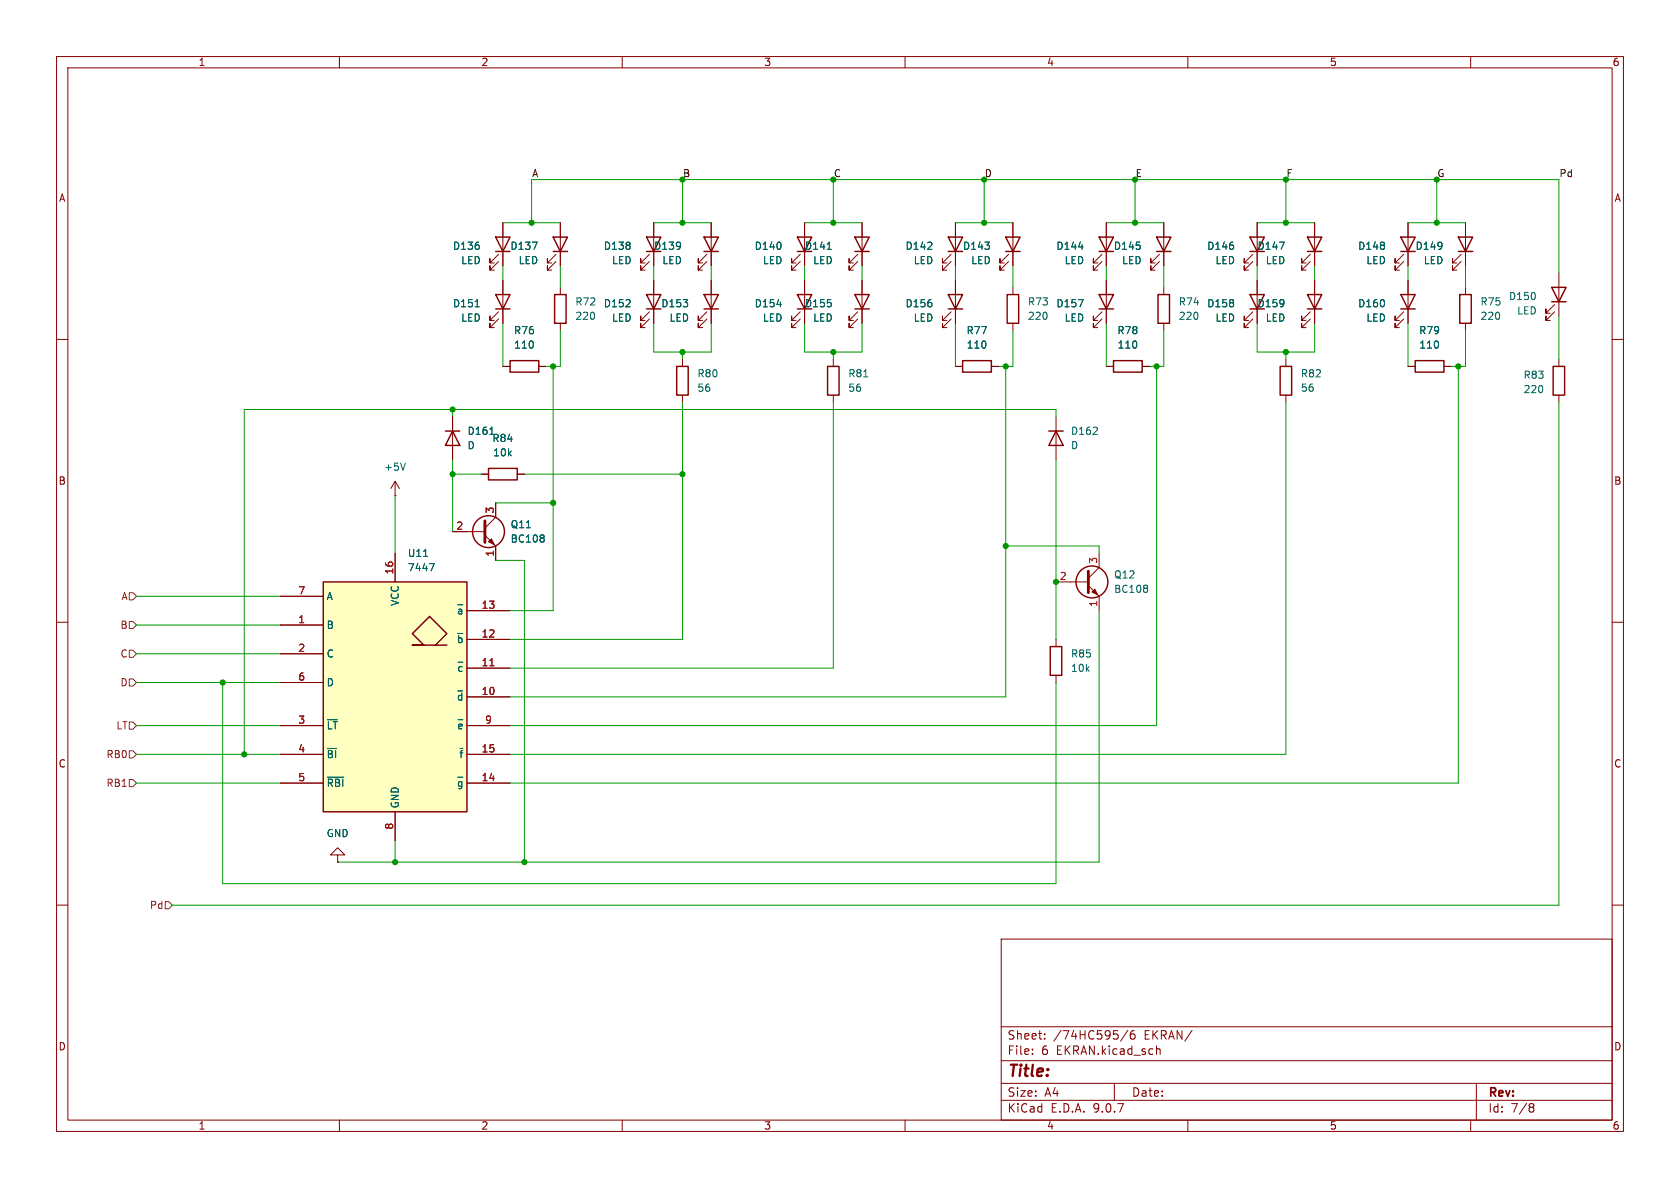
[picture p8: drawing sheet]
<svg xmlns="http://www.w3.org/2000/svg" width="297mm" height="210mm" viewBox="0 0 297 210" stroke-linecap="round" stroke-linejoin="round" font-family="sans-serif">
<g fill="none" stroke="#840000" stroke-width=".18">
<path d="M10 10h277v190h-277zM12 12h273v186h-273zM60 10v2M110 10v2M160 10v2M210 10v2M260 10v2M88.9 39.4v7.6M99.1 39.4v7.6M115.6 39.4v7.6M125.7 39.4v7.6M195.6 39.4v7.6"/>
<path d="M88.1 56.4l-1.5 1.5v-.7v.7h.8M88.1 55.1l-1.5 1.5v-.7v.7h.8M88.1 46.2l-1.5 1.6v-.8v.8h.8M88.1 45l-1.5 1.5v-.8v.8h.8M88.9 49.5v7.7M98.3 46.2l-1.5 1.6v-.8v.8h.7M98.3 45l-1.5 1.5v-.8v.8h.7M114.8 46.2l-1.5 1.6v-.8v.8h.7M114.8 45l-1.5 1.5v-.8v.8h.7M114.8 56.4l-1.5 1.5v-.7v.7h.7M114.8 55.1l-1.5 1.5v-.7v.7h.7M115.6 49.5v7.7"/>
<path d="M125 56.4l-1.6 1.5v-.7v.7h.8M125 55.1l-1.6 1.5v-.7v.7h.8M125 46.2l-1.6 1.6v-.8v.8h.8M125 45l-1.6 1.5v-.8v.8h.8M125.7 49.5v7.7M179.1 50.8v1.3M179.1 57.2v1.2M194.8 56.4l-1.5 1.5v-.7v.7h.8M194.8 55.1l-1.5 1.5v-.7v.7h.8M194.8 46.2l-1.5 1.6v-.8v.8h.8M194.8 45l-1.5 1.5v-.8v.8h.8M195.6 49.5v7.7"/>
<path d="M10 60h2M88.9 64.8h1.3M95.2 64.8h1.3M147.3 63.5v1.3M147.3 69.9v1.2M186.7 73.7v7.6M195.6 64.8h1.2M201.9 64.8h1.3M285 60h2M69.8 87.6h.1M69.8 85.1l-.7 1.3M69.8 85.1l.8 1.3"/>
<path d="M69.8 85.1v2.5M80 94h5.7M85.1 83.8h1.3M85.7 94.6l1.9 1.9v2.6M87.6 88.9v2.5l-1.9 1.9M91.4 83.8h1.3M10 110h2M186.7 113v1.3M186.7 119.4v1.3M285 110h2M59.7 151.1h1.3l-1.3-1.2-1.3 1.2h1.3v1.3M59.7 152.4h.1"/>
<path d="M10 160h2M177 166h108v32h-108zM285 160h2M60 198v2M110 198v2M160 198v2M177 194.5h108M177 191.5h108M177 187.5h108M177 181.5h108M182.5 186.3v.1M182.5 185.5v.1"/>
<path d="M184.7 183.6v.1M184.7 182.8v.1M197 191.5v3M199.4 182.1l-1.3 2M200.5 182.2a.59 .59 0 0 0-.7 .6v.6l.2 .2 .4 .1 .2-.1 .1-.5-.2-.3h-.4l-.3 .3M204.5 185.5l.2-.1 .3 .1 .1 .9M210 198v2M260 198v2M261 191.5v6.5M270.6 195.1l.4 .1 .2 .2-.3 .3M270.6 195.7h.3M270.9 195.7l.2 .2 .1 .4-.2 .2-.4 .1"/>
</g>
<g fill="none" stroke="#840000" stroke-width=".25">
<path d="M87.6 52.1h2.6l-1.3 2.5zM87.6 41.9h2.6l-1.3 2.6zM87.6 54.6h2.6M87.6 44.5h2.6M97.8 41.9h2.5l-1.2 2.6zM97.8 44.5h2.5M114.3 41.9h2.5l-1.2 2.6zM114.3 52.1h2.5l-1.2 2.5zM114.3 54.6h2.5M114.3 44.5h2.5M124.5 52.1h2.5l-1.3 2.5zM124.5 41.9h2.5l-1.3 2.6z"/>
<path d="M124.5 54.6h2.5M124.5 44.5h2.5M178.1 52.1h2v5.1h-2zM194.3 52.1h2.5l-1.2 2.5zM194.3 41.9h2.5l-1.2 2.6zM194.3 54.6h2.5M194.3 44.5h2.5M90.2 63.8h5v2h-5zM146.3 64.8h2v5.1h-2zM185.4 76.2h2.6M186.7 76.2l1.3 2.5h-2.6zM196.8 63.8h5.1v2h-5.1z"/>
<path d="M86.4 82.8h5v2h-5zM185.7 114.3h2v5.1h-2z"/>
<circle cx="86.4" cy="94" r="2.82"/>
</g>
<path d="M84 54.2h.7M94.1 42.8h.9l-.6 1.3M190.6 53h.9l-.6 1.2M190.7 43.7h.8M152.7 66.6h.7M71.7 81.9l-.5 1.2M96.1 94.6l.1 .2-.1 .2M96.1 95.2l.1 .1-.1 .5" fill="none" stroke="#006464" stroke-width=".18"/>
<path d="M85.7 92.1v3.8" fill="none" stroke="#840000" stroke-width=".51"/>
<path d="M86.4 95.8l.5-.5 .5 1z" fill="#840000" stroke="#840000" stroke-width=".18"/>
<g fill="#ffffc2">
<path d="M57.1 102.9h25.4v40.6h-25.4z"/>
<path d="M72.9 112l3-3 3.1 3-2 2h2h-6.1h2z"/>
</g>
<g fill="none" stroke="#840000" stroke-width=".25">
<path d="M98 52.1h2.1v5.1h-2.1zM141 41.9h2.5l-1.3 2.6zM141 52.1h2.5l-1.3 2.5zM141 54.6h2.5M141 44.5h2.5M151.1 52.1h2.6l-1.3 2.5zM151.1 41.9h2.6l-1.3 2.6zM151.1 54.6h2.6M151.1 44.5h2.6M167.6 52.1h2.6l-1.3 2.5zM167.6 41.9h2.6l-1.3 2.6zM167.6 54.6h2.6"/>
<path d="M167.6 44.5h2.6M177.8 41.9h2.5l-1.2 2.6zM177.8 44.5h2.5M204.5 41.9h2.5l-1.3 2.6zM204.5 44.5h2.5M204.7 52.1h2.1v5.1h-2.1zM221 52.1h2.5l-1.3 2.5zM221 41.9h2.5l-1.3 2.6zM221 54.6h2.5M221 44.5h2.5M231.1 52.1h2.6l-1.3 2.5zM231.1 41.9h2.6l-1.3 2.6z"/>
<path d="M231.1 54.6h2.6M231.1 44.5h2.6M247.6 41.9h2.6l-1.3 2.6zM247.6 52.1h2.6l-1.3 2.5zM247.6 54.6h2.6M247.6 44.5h2.6M257.8 41.9h2.5l-1.2 2.6zM257.8 44.5h2.5M258.1 52.1h2v5.1h-2zM274.3 50.8h2.6l-1.3 2.5zM274.3 53.3h2.6M78.7 76.2h2.6"/>
<path d="M80 76.2l1.3 2.5h-2.6zM119.6 64.8h2.1v5.1h-2.1zM170.2 63.8h5.1v2h-5.1zM226.3 64.8h2v5.1h-2zM250.2 63.8h5.1v2h-5.1zM274.6 64.8h2v5.1h-2zM57.1 102.9h25.4v40.6h-25.4zM77 114l2-2-3.1-3-3 3 2 2h-2h6.1"/>
<circle cx="193" cy="102.9" r="2.82"/>
</g>
<g fill="none" stroke="#840000" stroke-width=".18">
<path d="M88.9 39.4v2.5M99.1 39.4v2.5M115.6 39.4v2.5M125.7 39.4v2.5M142.2 39.4v7.6M152.4 39.4v7.6M168.9 39.4v7.6M179.1 39.4v7.6M195.6 39.4v2.5M205.7 39.4v7.6M222.2 39.4v7.6M232.4 39.4v7.6"/>
<path d="M248.9 39.4v7.6M259.1 39.4v7.6M88.9 44.5v2.5M88.9 49.5v2.6M88.9 54.6v2.6M99.1 44.5v2.5M99.1 50.8v1.3M99.1 57.2v1.2M115.6 44.5v2.5M115.6 49.5v2.6M115.6 54.6v2.6M125.7 44.5v2.5"/>
<path d="M125.7 49.5v2.6M125.7 54.6v2.6M141.5 46.2l-1.5 1.6v-.8v.8h.7M141.5 45l-1.5 1.5v-.8v.8h.7M141.5 56.4l-1.5 1.5v-.7v.7h.7M141.5 55.1l-1.5 1.5v-.7v.7h.7M142.2 49.5v7.7M151.6 56.4l-1.5 1.5v-.7v.7h.8M151.6 55.1l-1.5 1.5v-.7v.7h.8M151.6 46.2l-1.5 1.6v-.8v.8h.8M151.6 45l-1.5 1.5v-.8v.8h.8M152.4 49.5v7.7"/>
<path d="M168.1 56.4l-1.5 1.5v-.7v.7h.8M168.1 55.1l-1.5 1.5v-.7v.7h.8M168.1 46.2l-1.5 1.6v-.8v.8h.8M168.1 45l-1.5 1.5v-.8v.8h.8M168.9 49.5v7.7M178.3 46.2l-1.5 1.6v-.8v.8h.7M178.3 45l-1.5 1.5v-.8v.8h.7M195.6 44.5v2.5M195.6 49.5v2.6M195.6 54.6v2.6M205 46.2l-1.5 1.6v-.8v.8h.7M205 45l-1.5 1.5v-.8v.8h.7"/>
<path d="M205.7 50.8v1.3M205.7 57.2v1.2M221.5 56.4l-1.5 1.5v-.7v.7h.7M221.5 55.1l-1.5 1.5v-.7v.7h.7M221.5 46.2l-1.5 1.6v-.8v.8h.7M221.5 45l-1.5 1.5v-.8v.8h.7M222.2 49.5v7.7M231.6 56.4l-1.5 1.5v-.7v.7h.8M231.6 55.1l-1.5 1.5v-.7v.7h.8M231.6 46.2l-1.5 1.6v-.8v.8h.8M231.6 45l-1.5 1.5v-.8v.8h.8M232.4 49.5v7.7"/>
<path d="M248.2 46.2l-1.6 1.6v-.8v.8h.8M248.2 45l-1.6 1.5v-.8v.8h.8M248.2 56.4l-1.6 1.5v-.7v.7h.8M248.2 55.1l-1.6 1.5v-.7v.7h.8M248.9 49.5v7.7M258.3 46.2l-1.5 1.6v-.8v.8h.8M258.3 45l-1.5 1.5v-.8v.8h.8M259.1 50.8v1.3M259.1 57.2v1.2M274.8 55.1l-1.5 1.5v-.7v.7h.8M274.8 53.8l-1.5 1.6v-.8v.8h.8M275.6 48.3v7.6"/>
<path d="M80 73.7v7.6M88.9 64.8h1.3M95.2 64.8h1.3M120.6 63.5v1.3M120.6 69.9v1.2M168.9 64.8h1.3M175.3 64.8h1.2M195.6 64.8h1.2M201.9 64.8h1.3M227.3 63.5v1.3M227.3 69.9v1.2M248.9 64.8h1.3"/>
<path d="M255.3 64.8h1.2M275.6 63.5v1.3M275.6 69.9v1.2M69.8 97.8v5.1M80 94h2.5M85.1 83.8h1.3M87.6 88.9v2.5M87.6 96.5v2.6M91.4 83.8h1.3M194.3 97.8v2.5l-1.9 1.9M49.5 105.4h7.6M49.5 110.5h7.6"/>
<path d="M49.5 115.6h7.6M82.5 108h7.7M82.5 113h7.7M82.5 118.1h7.7M186.7 102.9h5.7M192.4 103.5l1.9 1.9v2.6M49.5 120.7h7.6M49.5 128.3h7.6M49.5 133.4h7.6M49.5 138.4h7.6M82.5 128.3h7.7M82.5 133.4h7.7"/>
<path d="M82.5 138.4h7.7M82.5 123.2h7.7M59.7 152.4h.1M69.8 143.5v5.1"/>
</g>
<g fill="none" stroke="#006464" stroke-width=".18">
<path d="M84 54.2h.7M94.1 42.8h.9l-.6 1.3M137.4 53.8h.7M146.2 44.1h.8M190.6 53h.9l-.6 1.2M190.7 43.7h.8M226.2 42.8h.8l-.5 1.3M74.9 98.4h.7M75.9 99.6h.9l-.6 1.3M96.1 94.6l.1 .2-.1 .2M96.1 95.2l.1 .1-.1 .5M80.9 106.9h.9"/>
<path d="M80.9 112h.9M81 117.1h.8M202.8 103.5l.1 .2-.1 .2M202.8 104.1l.1 .1-.1 .5M57.9 127.2h1.7M57.9 132.3h1.6M57.9 137.4h2.9M80.9 137.4h.9M80.9 122.1h.9M81 127.2h.8"/>
</g>
<path d="M86.6 117.7h.7" fill="none" stroke="#a90000" stroke-width=".18"/>
<path d="M192.4 101v3.8" fill="none" stroke="#840000" stroke-width=".51"/>
<path d="M193 104.6l.5-.5 .6 1.1z" fill="#840000" stroke="#840000" stroke-width=".18"/>
<path d="M22.9 104.8h.6l.6 .6-.6 .6h-.6zM22.9 109.9h.6l.6 .6-.6 .6h-.6zM22.9 114.9h.6l.6 .7-.6 .6h-.6zM22.9 127.6h.6l.6 .7-.6 .6h-.6zM22.9 120h.6l.6 .7-.6 .6h-.6zM22.9 132.7h.6l.6 .7-.6 .6h-.6zM22.9 137.8h.6l.6 .6-.6 .7h-.6zM29.2 159.4h.6l.7 .6-.7 .7h-.6z" fill="none" stroke="#725600" stroke-width=".18"/>
<g fill="none" stroke="#009600" stroke-width=".18">
<path d="M88.9 39.4h10.2M94 39.4v-7.6h181.6v16.5M115.6 39.4h10.1M120.6 31.8v7.6M142.2 39.4h10.2M147.3 31.8v7.6M168.9 39.4h10.2M174 31.8v7.6M195.6 39.4h10.1M200.7 31.8v7.6M222.2 39.4h10.2M227.3 31.8v7.6"/>
<path d="M248.9 39.4h10.2M254 31.8v7.6M88.9 47v2.5M88.9 57.2v7.6M99.1 58.4v6.4h-2.6M99.1 47v3.8M115.6 47v2.5M115.6 57.2v5h10.1v-5M125.7 47v2.5M142.2 57.2v5h10.2v-5M142.2 47v2.5M152.4 47v2.5"/>
<path d="M168.9 47v2.5M168.9 57.2v7.6M179.1 58.4v6.4h-2.6M179.1 47v3.8M195.6 47v2.5M195.6 57.2v7.6M205.7 58.4v6.4h-2.5M205.7 47v3.8M222.2 57.2v5h10.2v-5M222.2 47v2.5M232.4 47v2.5M248.9 47v2.5"/>
<path d="M248.9 57.2v7.6M259.1 58.4v6.4h-2.6M259.1 47v3.8M275.6 55.9v7.6M80 72.4v1.3M97.8 64.8v43.2h-7.6M120.6 62.2v1.3M120.6 71.1v41.9h-30.4M147.3 71.1v47h-57.1M147.3 62.2v1.3M177.8 64.8v58.4h-87.6M186.7 73.7v-1.3h-143.5v61"/>
<path d="M204.5 64.8v63.5h-114.3M227.3 71.1v62.3h-137.1M227.3 62.2v1.3M257.8 64.8v73.6h-167.6M275.6 71.1v88.9h-245.1M69.8 87.6v10.2M80 81.3v12.7M80 83.8h5.1M87.6 99.1h5.1v53.3M87.6 88.9h10.2M92.7 83.8h27.9M177.8 96.5h16.5v1.3"/>
<path d="M186.7 81.3v31.7M24.1 115.6h25.4M24.1 110.5h25.4M24.1 105.4h25.4M194.3 108v44.4h-134.6M24.1 128.3h25.4M24.1 138.4h25.4M24.1 133.4h25.4M24.1 120.7h25.4M39.4 120.7v35.5h147.3v-35.5M69.8 148.6v3.8"/>
</g>
<g fill="#009600" stroke="#009600" stroke-width=".18">
<circle cx="94" cy="39.4" r=".46"/>
<circle cx="120.6" cy="62.2" r=".46"/>
<circle cx="120.6" cy="31.8" r=".46"/>
<circle cx="120.6" cy="39.4" r=".46"/>
<circle cx="97.8" cy="64.8" r=".46"/>
<circle cx="204.5" cy="64.8" r=".46"/>
<circle cx="186.7" cy="102.9" r=".46"/>
<circle cx="177.8" cy="96.5" r=".46"/>
<circle cx="177.8" cy="64.8" r=".46"/>
<circle cx="39.4" cy="120.7" r=".46"/>
<circle cx="43.2" cy="133.4" r=".46"/>
<circle cx="80" cy="72.4" r=".46"/>
<circle cx="80" cy="83.8" r=".46"/>
<circle cx="97.8" cy="88.9" r=".46"/>
<circle cx="92.7" cy="152.4" r=".46"/>
<circle cx="120.6" cy="83.8" r=".46"/>
<circle cx="69.8" cy="152.4" r=".46"/>
<circle cx="257.8" cy="64.8" r=".46"/>
<circle cx="254" cy="31.8" r=".46"/>
<circle cx="254" cy="39.4" r=".46"/>
<circle cx="147.3" cy="31.8" r=".46"/>
<circle cx="147.3" cy="39.4" r=".46"/>
<circle cx="147.3" cy="62.2" r=".46"/>
<circle cx="200.7" cy="31.8" r=".46"/>
<circle cx="200.7" cy="39.4" r=".46"/>
<circle cx="174" cy="31.8" r=".46"/>
<circle cx="174" cy="39.4" r=".46"/>
<circle cx="227.3" cy="39.4" r=".46"/>
<circle cx="227.3" cy="62.2" r=".46"/>
<circle cx="227.3" cy="31.8" r=".46"/>
</g>
<text font-size="2.8" fill="#840000" x="178" y="190.9">Title:</text>
<g font-size="2.1" fill="#840000">
<text x="178" y="184">Sheet:</text>
<text x="186.2" y="184">/74HC595/6</text>
<text x="202.3" y="184">EKRAN/</text>
<text x="178" y="186.7">File:</text>
<text x="184.1" y="186.7">6</text>
<text x="186.8" y="186.7">EKRAN.kicad_sch</text>
<text x="178" y="196.9">KiCad</text>
<text x="178" y="194.1">Size:</text>
<text x="184.7" y="194.1">A4</text>
<text x="185.7" y="196.9">E.D.A.</text>
<text x="193.3" y="196.9">9.0.7</text>
<text x="200" y="194.1">Date:</text>
<text x="263" y="194.3">Rev:</text>
<text x="263" y="196.9">Id:</text>
<text x="267.1" y="196.9">7/8</text>
</g>
<g font-size="1.8" fill="#840000">
<text x="35" y="11.9">1</text>
<text x="85" y="11.9">2</text>
<text x="135" y="11.9">3</text>
<text x="185" y="11.9">4</text>
<text x="235" y="11.9">5</text>
<text x="285" y="11.9">6</text>
<text x="10.3" y="35.9">A</text>
<text x="285.3" y="35.9">A</text>
<text x="10.3" y="85.9">B</text>
<text x="285.3" y="85.9">B</text>
<text x="10.3" y="135.9">C</text>
<text x="285.3" y="135.9">C</text>
<text x="10.3" y="185.9">D</text>
<text x="285.3" y="185.9">D</text>
<text x="35" y="199.9">1</text>
<text x="85" y="199.9">2</text>
<text x="135" y="199.9">3</text>
<text x="185" y="199.9">4</text>
<text x="235" y="199.9">5</text>
<text x="285" y="199.9">6</text>
</g>
<g font-size="1.8" fill="#0f0f0f">
<text x="94" y="31.4">A</text>
<text x="120.6" y="31.4">B</text>
<text x="147.3" y="31.4">C</text>
<text x="174" y="31.4">D</text>
<text x="200.7" y="31.4">E</text>
<text x="227.3" y="31.4">F</text>
<text x="254" y="31.4">G</text>
<text x="275.6" y="31.4">Pd</text>
</g>
<g font-size="1.8" fill="#006464">
<text x="80" y="44.4">D136</text>
<text x="81.4" y="46.9">LED</text>
<text x="90.1" y="44.4">D137</text>
<text x="91.6" y="46.9">LED</text>
<text x="106.6" y="44.4">D138</text>
<text x="108.1" y="46.9">LED</text>
<text x="115.5" y="44.4">D139</text>
<text x="117" y="46.9">LED</text>
<text x="133.3" y="44.4">D140</text>
<text x="134.8" y="46.9">LED</text>
<text x="142.2" y="44.4">D141</text>
<text x="143.7" y="46.9">LED</text>
<text x="160" y="44.4">D142</text>
<text x="161.4" y="46.9">LED</text>
<text x="170.1" y="44.4">D143</text>
<text x="171.6" y="46.9">LED</text>
<text x="186.7" y="44.4">D144</text>
<text x="188.1" y="46.9">LED</text>
<text x="196.8" y="44.4">D145</text>
<text x="198.3" y="46.9">LED</text>
<text x="213.3" y="44.4">D146</text>
<text x="214.8" y="46.9">LED</text>
<text x="222.2" y="44.4">D147</text>
<text x="223.7" y="46.9">LED</text>
<text x="240" y="44.4">D148</text>
<text x="241.4" y="46.9">LED</text>
<text x="250.2" y="44.4">D149</text>
<text x="251.6" y="46.9">LED</text>
<text x="266.7" y="53.3">D150</text>
<text x="80" y="54.5">D151</text>
<text x="81.4" y="57.1">LED</text>
<text x="90.8" y="59.3">R76</text>
<text x="101.6" y="56.7">220</text>
<text x="101.6" y="54.2">R72</text>
<text x="106.6" y="54.5">D152</text>
<text x="108.1" y="57.1">LED</text>
<text x="116.8" y="54.5">D153</text>
<text x="118.3" y="57.1">LED</text>
<text x="133.3" y="54.5">D154</text>
<text x="134.8" y="57.1">LED</text>
<text x="142.2" y="54.5">D155</text>
<text x="143.7" y="57.1">LED</text>
<text x="160" y="54.5">D156</text>
<text x="161.4" y="57.1">LED</text>
<text x="170.8" y="59.3">R77</text>
<text x="181.6" y="56.7">220</text>
<text x="181.6" y="54.2">R73</text>
<text x="186.7" y="54.5">D157</text>
<text x="188.1" y="57.1">LED</text>
<text x="197.4" y="59.3">R78</text>
<text x="208.3" y="56.7">220</text>
<text x="208.3" y="54.2">R74</text>
<text x="213.3" y="54.5">D158</text>
<text x="214.8" y="57.1">LED</text>
<text x="222.2" y="54.5">D159</text>
<text x="223.7" y="57.1">LED</text>
<text x="240" y="54.5">D160</text>
<text x="241.4" y="57.1">LED</text>
<text x="250.8" y="59.3">R79</text>
<text x="261.6" y="56.7">220</text>
<text x="261.6" y="54.2">R75</text>
<text x="268.1" y="55.8">LED</text>
<text x="90.8" y="61.8">110</text>
<text x="170.8" y="61.8">110</text>
<text x="197.5" y="61.8">110</text>
<text x="250.8" y="61.8">110</text>
<text x="123.2" y="66.9">R80</text>
<text x="123.2" y="69.4">56</text>
<text x="149.9" y="66.9">R81</text>
<text x="149.9" y="69.4">56</text>
<text x="229.9" y="66.9">R82</text>
<text x="229.9" y="69.4">56</text>
<text x="269.2" y="69.7">220</text>
<text x="269.2" y="67.2">R83</text>
<text x="82.6" y="77.1">D161</text>
<text x="189.2" y="77.1">D162</text>
<text x="67.8" y="83.4">+5V</text>
<text x="82.6" y="79.6">D</text>
<text x="87" y="78.3">R84</text>
<text x="87.1" y="80.9">10k</text>
<text x="189.2" y="79.6">D</text>
<text x="90.2" y="93.6">Q11</text>
<text x="72" y="98.7">U11</text>
<text x="72" y="101.2">7447</text>
<text x="90.2" y="96.1">BC108</text>
<text x="57.7" y="106.3">A</text>
<text x="70.7" y="107.2" transform="rotate(-90 70.7 107.2)">VCC</text>
<text x="196.9" y="102.5">Q12</text>
<text x="196.9" y="105">BC108</text>
<text x="57.7" y="111.4">B</text>
<text x="80.7" y="108.8">~{a}</text>
<text x="80.7" y="113.9">~{b}</text>
<text x="57.7" y="116.4">C</text>
<text x="80.8" y="119">~{c}</text>
<text x="189.2" y="119">10k</text>
<text x="189.2" y="116.4">R85</text>
<text x="57.7" y="121.5">D</text>
<text x="80.7" y="124.1">~{d}</text>
<text x="57.7" y="129.1">~{LT}</text>
<text x="80.8" y="129.1">~{e}</text>
<text x="57.7" y="134.2">~{BI}</text>
<text x="81.1" y="134.2">~{f}</text>
<text x="57.7" y="139.3">~{RBI}</text>
<text x="70.7" y="143" transform="rotate(-90 70.7 143)">GND</text>
<text x="80.7" y="139.3">~{g}</text>
<text x="57.7" y="148.2">GND</text>
</g>
<g font-size="1.8" fill="#a90000">
<text x="80.6" y="93.7">2</text>
<text x="87.4" y="90.9" transform="rotate(-90 87.4 90.9)">3</text>
<text x="69.6" y="101.6" transform="rotate(-90 69.6 101.6)">16</text>
<text x="87.4" y="98.5" transform="rotate(-90 87.4 98.5)">1</text>
<text x="194.1" y="99.8" transform="rotate(-90 194.1 99.8)">3</text>
<text x="52.6" y="105.2">7</text>
<text x="85" y="107.7">13</text>
<text x="187.3" y="102.6">2</text>
<text x="194.1" y="107.4" transform="rotate(-90 194.1 107.4)">1</text>
<text x="52.6" y="110.2">1</text>
<text x="85" y="112.8">12</text>
<text x="52.6" y="115.3">2</text>
<text x="85" y="117.9">11</text>
<text x="52.6" y="120.4">6</text>
<text x="85" y="122.9">10</text>
<text x="52.6" y="128">3</text>
<text x="85.7" y="128">9</text>
<text x="52.6" y="133.1">4</text>
<text x="85" y="133.1">15</text>
<text x="52.6" y="138.2">5</text>
<text x="85" y="138.2">14</text>
<text x="69.6" y="146.8" transform="rotate(-90 69.6 146.8)">8</text>
</g>
<g font-size="1.8" fill="#725600">
<text x="21.4" y="106.3">A</text>
<text x="21.2" y="111.4">B</text>
<text x="21.2" y="116.4">C</text>
<text x="21.2" y="121.5">D</text>
<text x="20.5" y="129.1">LT</text>
<text x="18.7" y="134.2">RB0</text>
<text x="18.7" y="139.3">RB1</text>
<text x="26.4" y="160.9">Pd</text>
</g>
</svg>
